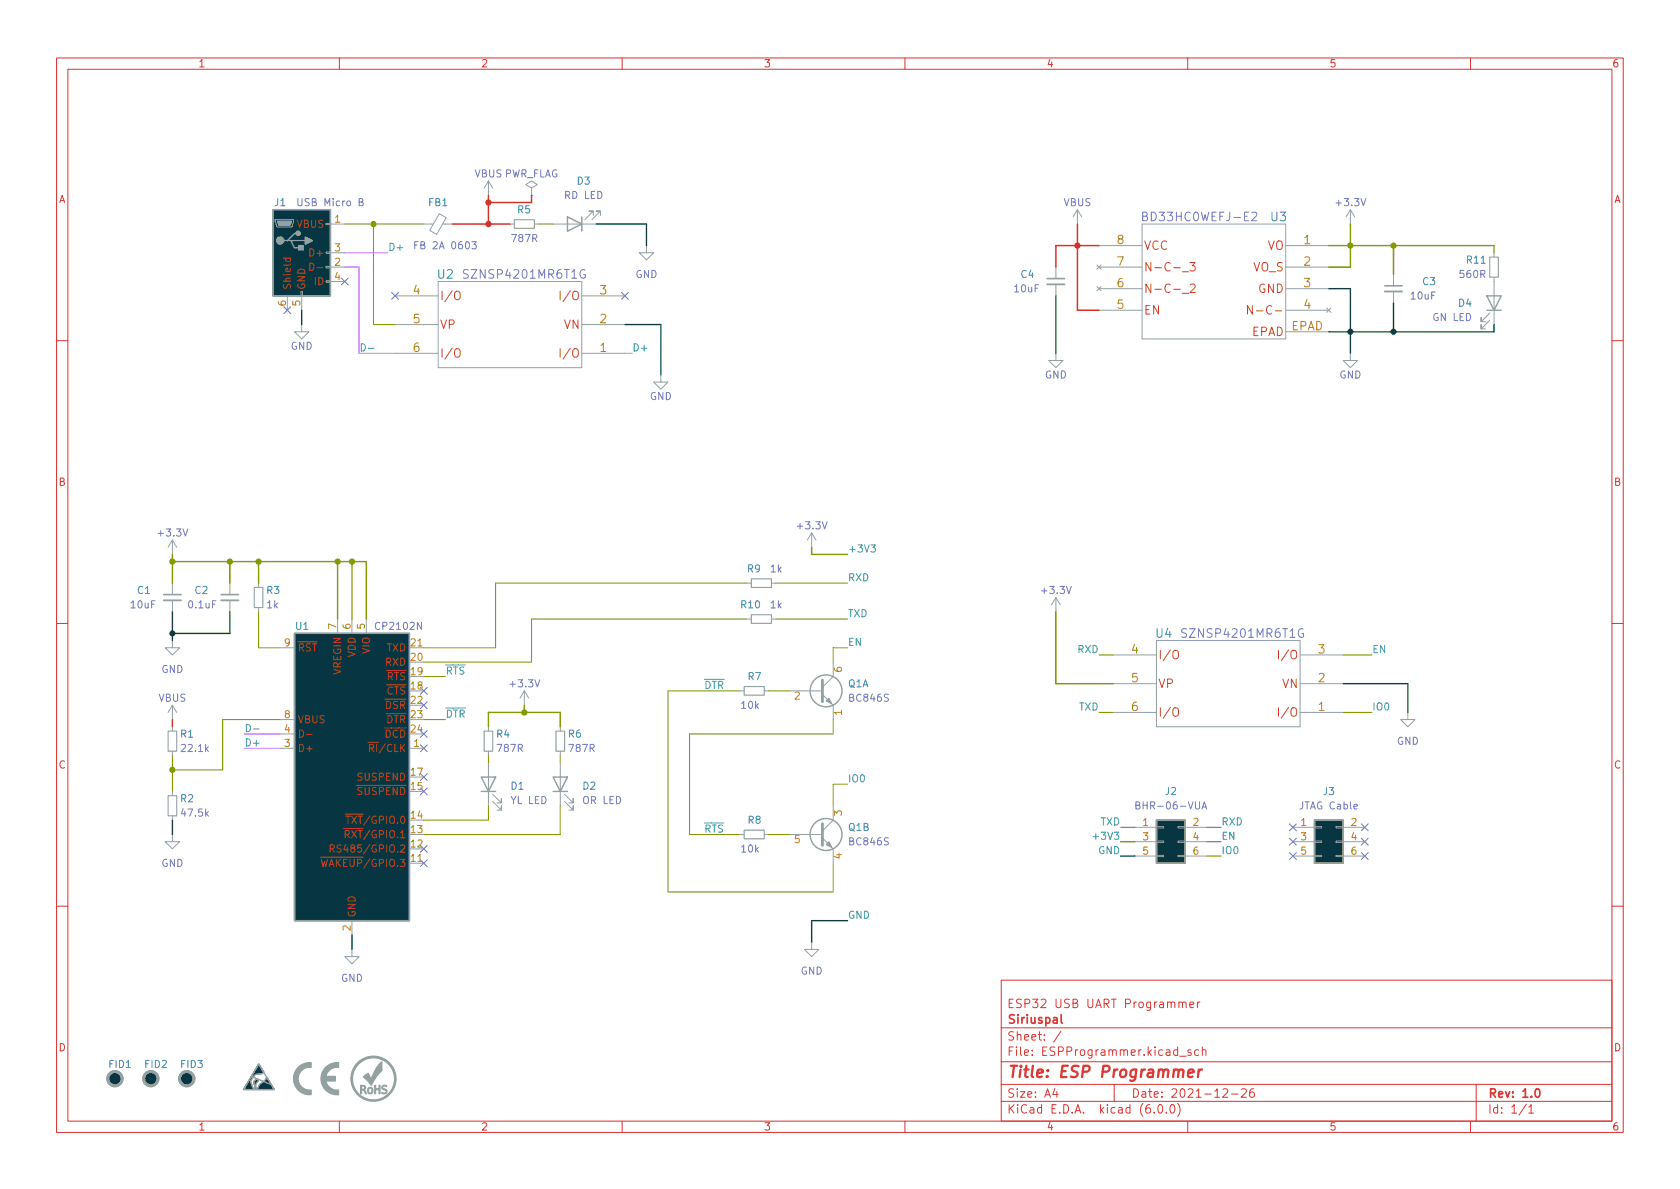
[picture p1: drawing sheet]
<svg xmlns="http://www.w3.org/2000/svg" width="297mm" height="210mm" viewBox="0 0 297 210" stroke-linecap="round" stroke-linejoin="round" font-family="sans-serif">
<g fill="none" stroke="#dc322f" stroke-width=".18">
<path d="M10 10.2h277v190.1h-277zM12 12.2h273v186.1h-273zM60 10.2v2M110 10.2v2M160 10.2v2M210 10.2v2M260 10.2v2M10 60.2h2M285 60.2h2M10 110.2h2M285 110.2h2M10 160.2h2"/>
<path d="M177 173.3h108v25h-108zM208.4 177.3l.2-.1 .4 .1 .1 .9M209.1 177.4l.2-.2 .3 .1 .1 .9M210.4 177.7l.7-.2-.1-.2-.4-.1-.2 .2v.7h.6M211.7 177.2v1M212.1 177.2l-.2 .1-.2 .2M285 160.2h2M60 198.3v2M110 198.3v2M160 198.3v2M177 194.8h108M177 191.8h108"/>
<path d="M177 187.8h108M177 181.8h108M186.5 192.5l-.4 1h1M186.9 193v1M187.6 182.4l-1.3 1.9M197 191.8v3M204.1 196.7v.1M204.9 195.4l.2-.1a.81 .81 0 0 1 .6 .7 .81 .81 0 0 1-.3 .8h-.2a.81 .81 0 0 1-.6-.6 .81 .81 0 0 1 .3-.8zM206.2 196.7v.1M207.1 195.4l.1-.1a.81 .81 0 0 1 .6 .7 .81 .81 0 0 1-.3 .8h-.1a.81 .81 0 0 1-.6-.6 .81 .81 0 0 1 .3-.8zM208.2 195.1a1.72 1.72 0 0 1 0 2.3M208.6 186.8h1.1"/>
<path d="M210 198.3v2M210.6 185.7l-.4-.1-.2 .2 .1 .3 .5 .1v.4h-.6M211.9 185.7l-.4-.1-.3 .3v.4l.2 .3h.5M212.6 185.8l.2-.2 .3 .1 .1 .9M212.6 185.1v1.5M216.2 192.7l.6-.2 .2 .2 .1 .3-1 1h1M217.7 193.5h1.2M219.5 192.7l.6-.2 .2 .2 .1 .3-1 1h1M221.6 192.5a.59 .59 0 0 0-.7 .7v.5l.2 .3h.4l.2-.1 .1-.5-.2-.2-.4-.1-.3 .3M260 198.3v2M261 191.8v6.5M269.9 195.3l-1.3 1.9"/>
<path d="M270.3 195.8l.4-.5v1.5M270.3 196.8h.9"/>
</g>
<path d="M187.6 179.4v1.3l.2 .2M271.6 192.6l.2-.1a.82 .82 0 0 1 .6 .7 .82 .82 0 0 1-.3 .8h-.2a.81 .81 0 0 1-.6-.6 .81 .81 0 0 1 .3-.8z" fill="none" stroke="#dc322f" stroke-width=".3"/>
<path d="M210.1 189.8l.9-.2v-.4l-.6-.1-.3 .3v1l.2 .1 .6-.1M212 189.1l-.2 1.4M212.5 189.1l-.4 .1-.2 .3" fill="none" stroke="#dc322f" stroke-width=".4"/>
<g fill="none" stroke="#93a1a1" stroke-width=".18">
<path d="M48.6 38.9h3.3v.2l-.2 1h-2.8zM57.7 39.5h.7v.2h-.7zM58.4 39.6h2.6M74.9 39.6h1.7M77.7 37.8l1.2 .7-1.7 2.9-1.2-.7zM78.3 39.6h1.7M86.4 32l-.8 1.3M86.4 32v2.5M86.4 32l.7 1.3M90.2 39.6h.7M94 33.3l1-.7-1-.6-1 .6 1 .7v1.2M94 34.5h.1"/>
<path d="M94.5 39.6h.7M97.8 39.6h7.6M104.9 38.1v-.8h-.8h.8l-1.5 1.6M106.2 38.1v-.8h-.8h.8l-1.6 1.6M190.5 37.1l.8 1.2M190.5 37.1v2.5M190.5 37.1l-.8 1.2M201.9 39.6h25.4v20.3h-25.4zM238.8 37.1l.7 1.2M238.8 37.1v2.5M238.8 37.1l-.8 1.2M50.8 52.3v2.6"/>
<path d="M53.2 51.6h.3v.7h-.3zM53.3 57.4v1.3h1.3l-1.3 1.2-1.2-1.2h1.2M53.3 52.3v2.6M57.7 49.7h.7v.2h-.7zM57.7 47.1h.7v.3h-.7zM57.7 44.6h.7v.2h-.7zM58.4 47.2h2.6M58.4 44.7h2.6M58.4 49.8h2.6M69.8 57.4h7.7M69.8 52.3h7.7M77.5 49.8h25.4v15.2h-25.4z"/>
<path d="M102.9 57.4h7.6M102.9 52.3h7.6M114.3 43.4v1.3h1.3l-1.3 1.3-1.3-1.3h1.3M186.7 47.2v2.1M186.7 50.3v2M193.9 50.7l.8 .7M193.9 46.9l.8 .7M194.3 47.2h7.6M194.3 43.4h7.6M194.3 51h7.6M194.3 54.9h7.6M194.7 50.7l-.8 .7"/>
<path d="M194.7 46.9l-.8 .7M227.3 47.2h7.6M227.3 43.4h7.6M227.3 51h7.6M227.3 54.9h7.6M227.3 58.7h7.6M234.6 54.5l.7 .7M235.3 54.5l-.7 .7M246.4 48.5v2M246.4 51.6v2M263.4 56.6l-1.5 1.6v-.8v.8h.7M263.4 55.4l-1.5 1.5v-.8v.8h.7"/>
<path d="M264.2 44.7v.8M264.2 49v8.4M69.8 62.5h7.7M102.9 62.5h7.6M116.8 66.3v1.3h1.3l-1.3 1.2-1.2-1.2h1.2M186.7 62.5v1.2h-1.3l1.3 1.3 1.3-1.3h-1.3M238.8 62.5v1.2h-1.3l1.3 1.3 1.2-1.3h-1.2M30.5 95.5v2.5M30.5 95.5l-.8 1.3M30.5 95.5l.7 1.3M143.5 94.2l-.8 1.3M143.5 94.2v2.6"/>
<path d="M143.5 94.2l.8 1.3M30.5 113.3v1.2h1.2l-1.2 1.3-1.3-1.3h1.3M30.5 103.1v2.1M30.5 106.2v2M40.6 103.1v2.1M40.6 106.2v2M45.7 103.1v.8M45.7 107.4v.8M49.5 114.5h2.6M59.7 109.5v2.5M62.2 109.5v2.5M64.8 109.5v2.5"/>
<path d="M72.4 114.5h2.5M132.1 103.1h.7M132.1 109.5h.7M136.4 103.1h.8M136.4 109.5h.8M147.3 117.1v2.5l-1.9 1.9M186.7 105.7l-.8 1.2M186.7 105.7v2.5M186.7 105.7l.8 1.2M196.8 115.8h7.7M204.5 113.3h25.4v15.2h-25.4zM229.9 115.8h7.6"/>
<path d="M30.5 124.7v2.5M30.5 128.5v.8M30.5 132.8v.8M30.5 139.9v.8M30.5 124.7l-.8 1.3M30.5 124.7l.7 1.3M49.5 132.3h2.6M49.5 129.8h2.6M49.5 127.2h2.6M72.4 132.3h2.5M86.4 128.5v.8M86.4 132.8v.8"/>
<path d="M86.4 134.9v7.6M92.7 122.2l-.8 1.2M92.7 122.2v2.5M92.7 122.2l.8 1.2M99.1 128.5v.8M99.1 132.8v.8M99.1 134.9v7.6M130.8 122.2h.8M135.1 122.2h.8M139.7 122.2h5.7M145.4 122.8l1.9 1.9v2.5M196.8 126h7.7"/>
<path d="M196.8 120.9h7.7M229.9 126h7.6M229.9 120.9h7.6M248.9 126v1.2h1.3l-1.3 1.3-1.3-1.3h1.3M30.5 147.6v1.2h1.2l-1.2 1.3-1.3-1.3h1.3M30.5 144.3v.7M72.4 152.6h2.5M87.1 141.7l1.5 1.6v-.8v.8h-.7M87.1 140.5l1.5 1.5v-.8v.8h-.7M99.8 141.7l1.5 1.6v-.8v.8h-.7M99.8 140.5l1.5 1.5v-.8v.8h-.7M130.8 147.6h.8"/>
<path d="M135.1 147.6h.8M139.7 147.6h5.7M145.4 148.2l1.9 1.9v2.5M147.3 142.5v2.5l-1.9 1.9M200.7 146.3h3.8M200.7 148.8h3.8M200.7 151.4h3.8M204.5 151.3h1.2v.2h-1.2zM204.5 148.7h1.2v.3h-1.2zM204.5 146.2h1.2v.2h-1.2zM208.3 151.3h1.2v.2h-1.2zM208.3 148.7h1.2v.3h-1.2z"/>
<path d="M208.3 146.2h1.2v.2h-1.2zM209.5 146.3h3.9M209.5 148.8h3.9M209.5 151.4h3.9M228.6 146.3h3.8M228.6 148.8h3.8M228.6 151.4h3.8M232.4 151.3h1.3v.2h-1.3zM232.4 148.7h1.3v.3h-1.3zM232.4 146.2h1.3v.2h-1.3zM236.2 151.3h1.3v.2h-1.3zM236.2 148.7h1.3v.3h-1.3z"/>
<path d="M236.2 146.2h1.3v.2h-1.3zM237.5 146.3h3.8M237.5 148.8h3.8M237.5 151.4h3.8M62.2 167.9v1.3h1.3l-1.3 1.2-1.2-1.2h1.2M62.2 162.8v2.5M143.5 166.6v1.3h1.3l-1.3 1.3-1.3-1.3h1.3M45.7 188.2l.9 1.4-.3 .3h-.5a1.49 1.49 0 0 0-1.4 1.1l-.1 .5 .5 1 .3-.2-.2-1.1 .2-.2a.31 .31 0 0 1 .5-.1 .31 .31 0 0 1-.1 .5 .92 .92 0 0 0-.2 1.1 .44 .44 0 0 0 .5-.6l1-.8 .4-.6 1.3 2.2h-5.4z"/>
</g>
<path d="M90.9 38.9h3.6v1.5h-3.6zM263.4 45.5h1.5v3.5h-1.5zM45 103.9h1.5v3.5h-1.5zM132.8 102.4h3.6v1.5h-3.6zM132.8 108.7h3.6v1.5h-3.6zM29.7 129.3h1.5v3.5h-1.5zM85.6 129.3h1.5v3.5h-1.5zM98.3 129.3h1.5v3.5h-1.5zM131.6 121.4h3.5v1.5h-3.5zM29.7 140.7h1.5v3.6h-1.5zM131.6 146.8h3.5v1.5h-3.5z" fill="none" stroke="#93a1a1" stroke-width=".2"/>
<g fill="none" stroke="#6c71c4" stroke-width=".18">
<path d="M63.5 35.7h.5l.2-.2-.1-.3-.6-.1v1.3h.5l.2-.1v-.3l-.3-.3M202 38.2h.7l.1-.3-.1-.3-.7-.1v1.5h.6l.3-.3a.4 .4 0 0 0-.4-.5M221.3 37.7l.6-.2 .2 .2 .1 .2-.9 1.1h.9M50.2 54.2l1.2 1.3M51.4 54.2l-1.2 1.3M60.4 49.2l1.2 1.2M61.6 49.2l-1.2 1.2M69.2 51.7l1.3 1.2M70.5 51.7l-1.3 1.2M73.3 43.3h.5M73.9 42.7h-.6v1.3M83.4 42.7h.8l-.4 .5 .4 .1v.6l-.2 .1-.6-.1"/>
<path d="M109.9 51.7l1.2 1.2M111.1 51.7l-1.2 1.2M74.3 131.7l1.2 1.2M74.3 136.8l1.2 1.2M74.3 139.3l1.2 1.3M74.3 124.1l1.2 1.2M74.3 129.2l1.2 1.2M74.3 121.6l1.2 1.2M75.5 131.7l-1.2 1.2M75.5 136.8l-1.2 1.2M75.5 139.3l-1.2 1.3M75.5 124.1l-1.2 1.2"/>
<path d="M75.5 129.2l-1.2 1.2M75.5 121.6l-1.2 1.2M74.3 152l1.2 1.3M74.3 149.5l1.2 1.2M75.5 152l-1.2 1.3M75.5 149.5l-1.2 1.2M200.8 142.4l.6-.1 .1-.1-.1-.3-.6-.1v1.3h.5l.2-.2 .1-.3-.3-.2M212.5 143.1l.4-1.3 .5 1.3M212.6 142.7h.6M228 148.2l1.2 1.2M228 145.7l1.2 1.2M228 150.8l1.2 1.2"/>
<path d="M229.2 148.2l-1.2 1.2M229.2 145.7l-1.2 1.2M229.2 150.8l-1.2 1.2M240.7 148.2l1.2 1.2M240.7 145.7l1.2 1.2M240.7 150.8l1.2 1.2M241.9 148.2l-1.2 1.2M241.9 145.7l-1.2 1.2M241.9 150.8l-1.2 1.2"/>
</g>
<g fill="none" stroke="#93a1a1" stroke-width=".25">
<path d="M48.3 37.1h10.1v15.2h-10.1zM100.3 38.3l2.6 1.3-2.6 1.3zM102.9 38.3v2.6M50.8 42.5h.6l.7 1.3h1.2M51.4 42.5h2.6M52.7 41.3h-.6l-1.3 1.2h-.6M262.9 52.3h2.5l-1.2 2.6zM262.9 54.9h2.5M52.1 112h20.3v50.8h-20.3zM85.1 137.4h2.5l-1.2 2.5zM85.1 139.9h2.5M97.8 137.4h2.5l-1.2 2.5z"/>
<path d="M97.8 139.9h2.5M204.5 145h5v7.6h-5zM232.4 145h5.1v7.6h-5.1zM44.4 190.4l3.5 1.4M45.7 188.2l2.8 4.5h-5.4z"/>
<circle cx="146" cy="122.2" r="2.82"/>
<circle cx="146" cy="147.6" r="2.82"/>
</g>
<path d="M185.2 50.3h3M244.9 51.6h3M29 106.2h3M39.1 106.2h3.1" fill="none" stroke="#93a1a1" stroke-width=".33"/>
<path d="M185.2 49.3h3M244.9 50.5h3M29 105.2h3M39.1 105.2h3.1" fill="none" stroke="#93a1a1" stroke-width=".3"/>
<g fill="#073642" stroke="#073642" stroke-width=".18">
<path d="M45.7 188.2l.9 1.4-.3 .3h-.5a1.49 1.49 0 0 0-1.4 1.1l-.1 .5 .5 1 .3-.2-.2-1.1 .2-.2a.31 .31 0 0 1 .5-.1 .31 .31 0 0 1-.1 .5 .92 .92 0 0 0-.2 1.1 .44 .44 0 0 0 .5-.6l1-.8 .4-.6 1.3 2.2h-5.4z"/>
<path d="M48.3 37.1h10.1v15.2h-10.1z"/>
<path d="M52.1 112h20.3v50.8h-20.3z"/>
<path d="M204.5 145h5v7.6h-5z"/>
<path d="M232.4 145h5.1v7.6h-5.1z"/>
<circle cx="26.7" cy="190.7" r="1.27"/>
<circle cx="20.3" cy="190.7" r="1.27"/>
<circle cx="33" cy="190.7" r="1.27"/>
</g>
<g fill="none" stroke="#93a1a1" stroke-width=".51">
<path d="M145.4 120.3v3.8M145.4 145.7v3.8"/>
<circle cx="20.3" cy="190.7" r="1.27"/>
<circle cx="26.7" cy="190.7" r="1.27"/>
<circle cx="33" cy="190.7" r="1.27"/>
</g>
<g fill="#93a1a1" stroke="#93a1a1" stroke-width=".25">
<path d="M54 41.9l1.2 .6-1.2 .7z"/>
<path d="M52.8 43.4h.8v.8h-.8z"/>
<circle cx="49.5" cy="42.5" r=".63"/>
<circle cx="52.7" cy="41.3" r=".38"/>
</g>
<g fill="#93a1a1" stroke="#93a1a1" stroke-width=".18">
<path d="M49 39.1h2.6l-.3 .8h-2z"/>
<path d="M52.8 188.7l1-.6 1.2-.2v.9h-.8l-.8 .5-.5 .6-.2 .8 .2 .8 .5 .7 .8 .5h.8v.9l-.9-.1-.8-.3-.7-.5-.5-.8-.2-.8v-.9l.3-.8z"/>
<path d="M57.6 188.7l1-.6 1.3-.2v.9h-.8l-.7 .3-.5 .5-.3 .7h1.7v.9h-1.7l.3 .7 .5 .5 .7 .3h.8v.9l-1-.1-.7-.3-.7-.5-.5-.7-.2-.8v-1l.3-.8z"/>
<path d="M66.2 191.9h.2v.6h.6v-.6h.2v1.5h-.2v-.7h-.6v.7h-.2z"/>
<path d="M65.1 192.4a.53 .53 0 0 1 .7 .1 .53 .53 0 0 1 0 .7 .53 .53 0 0 1-.7 0l-.1-.3h.2a.33 .33 0 0 0 .3 .4 .33 .33 0 0 0 .2-.5 .3 .3 0 0 0-.3-.4 .3 .3 0 0 0-.2 .5h-.2z"/>
<path d="M63.7 191.9h.1a.55 .55 0 0 1 .6 .1 .55 .55 0 0 1 .2 .6l-.2 .1 .4 .7h-.2l-.1-.1a.52 .52 0 0 0-.6-.5v.6h-.2v-.8h.6l.1-.2a.33 .33 0 0 0-.1-.3 .33 .33 0 0 0-.4 0v.5h-.2z"/>
<path d="M67.6 192l.1-.1a.38 .38 0 0 1 .7 .2 .35 .35 0 0 0-.5-.1 .35 .35 0 0 0-.2 .4l.2 .1a.5 .5 0 0 1 .5 .4 .5 .5 0 0 1-.3 .6 .5 .5 0 0 1-.6-.3 .38 .38 0 0 0 .5 .1 .38 .38 0 0 0 .2-.5 .52 .52 0 0 1-.6-.2 .52 .52 0 0 1 0-.6z"/>
<path d="M64.3 190.4l.8-.6 .5 .9 1.4-2.5a.48 .48 0 0 1 .5-.4v.9a.82 .82 0 0 1-.5 1.1l-1.2 1.9a.18 .18 0 0 1-.2 .3 .16 .16 0 0 1-.1-.3z"/>
<path d="M63.2 187.9a4 4 0 0 1 6.3 .9 4 4 0 0 1-2.5 5.8 4 4 0 0 1-5-3.9h.3a3.7 3.7 0 0 0 5.5 3.3 3.7 3.7 0 0 0 .3-6.3 3.7 3.7 0 0 0-5.7 2.8l-.1 .2h-.3a3.9 3.9 0 0 1 1.2-2.8z"/>
<path d="M146 149.3l.6-.5 .5 1.1z"/>
<path d="M146 123.9l.6-.5 .5 1.1z"/>
</g>
<g fill="none" stroke="#cb4b16" stroke-width=".18">
<path d="M50.1 45.7h1.3M50.6 45.7l-.1 .3 .3 .3 .5-.2v-.4M54.8 46.5a.64 .64 0 0 1 .7 .7 .64 .64 0 0 1-.7 .6zM56.1 47.3h.9M80.6 51.6a.5 .5 0 0 1 .5-.1 .5 .5 0 0 1 .3 .5v.5a.5 .5 0 0 1-.5 .5 .5 .5 0 0 1-.5-.5v-.5zM99 51.5v1.5M209 51.9h1.2M209 48.1h1.2M210.4 46.4h.9l-.5 .6 .5 .1v.7l-.3 .1h-.4l-.2-.1M210.5 50.4l.5-.2 .3 .2v.3l-.9 1h.9M221.4 54v1.5l-.8-1.5v1.5M80.4 61.9a.5 .5 0 0 1 .6-.2 .5 .5 0 0 1 .4 .5v.5a.5 .5 0 0 1-.5 .5 .5 .5 0 0 1-.5-.5z"/>
<path d="M99 61.7v1.5M207.4 115.2a.5 .5 0 0 1 .6-.2 .5 .5 0 0 1 .4 .5v.5a.5 .5 0 0 1-.5 .5 .5 .5 0 0 1-.5-.5zM226 115v1.5M53 129.1a.64 .64 0 0 1 .7 .6 .64 .64 0 0 1-.7 .7zM54.2 129.9h1M207.4 125.4a.5 .5 0 0 1 .6-.2 .5 .5 0 0 1 .4 .5v.5a.5 .5 0 0 1-.5 .5 .5 .5 0 0 1-.5-.5zM226 125.2v1.5M58.4 150.1l.6-.1 .1-.2-.1-.3-.6-.1v1.3M58.7 150.1l.4 .6M60.3 149.5l-.5-.1-.1 .1v.4l.5 .2 .1 .3-.2 .3-.5-.1"/>
</g>
<path d="M63.9 60.8a.64 .64 0 0 1 .7 .6 .64 .64 0 0 1-.7 .7zM65.1 61.6h1M154 96.4h.8l-.4 .4 .3 .2v.5l-.2 .1-.5-.1M43.6 128.1a.64 .64 0 0 1 .7 .6 .64 .64 0 0 1-.7 .7zM44.8 128.9h1M193.3 147.9h.9" fill="none" stroke="#2aa198" stroke-width=".18"/>
<path d="M61 47.2h2.5v15.3h6.3M61 44.7h7.6M110.5 62.5h1.3M43.2 129.8h6.3M43.2 132.3h6.3" fill="none" stroke="#af35ff" stroke-width=".18"/>
<g fill="none" stroke="#859900" stroke-width=".18">
<path d="M61 39.6h13.9M66 39.6v17.8h3.8M95.2 39.6h2.6M45.7 108.2v6.3h3.8M74.9 119.6h3.8M132.1 103.1h-44.5v11.4h-12.7M132.1 109.5h-38.1v7.6h-19.1M137.2 109.5h12.7M137.2 103.1h12.7M149.9 114.5h-2.6v2.6M194.3 115.8h2.5M237.5 115.8h5.1"/>
<path d="M30.5 133.6v6.3M49.5 127.2h-10.1v8.9h-8.9M74.9 127.2h3.8M86.4 133.6v1.3M99.1 133.6v1.3M130.8 122.2h-12.7v35.5h29.2v-5.1M135.9 122.2h3.8M147.3 127.2v2.6h-25.4v17.8h8.9M149.9 138.7h-2.6v3.8M194.3 126h2.5M237.5 126h5.1M86.4 142.5v2.5h-11.5"/>
<path d="M99.1 142.5v5.1h-24.2M135.9 147.6h3.8M198.1 146.3h2.6M213.4 151.4h2.5M213.4 148.8h2.5M213.4 146.3h2.5"/>
</g>
<path d="M80 39.6h10.2M86.4 34.5v5.1M94 34.5v1.3h-7.6M190.5 39.6v15.3h3.8M194.3 43.4h-7.6v3.8M30.5 127.2v1.3" fill="none" stroke="#c32222" stroke-width=".25"/>
<g fill="none" stroke="#859900" stroke-width=".25">
<path d="M238.8 39.6v7.6h-3.9M234.9 43.4h29.3v1.3M246.4 43.4v5.1M30.5 99.3h34.3v10.2M30.5 98v5.1M40.6 99.3v3.8M45.7 99.3v3.8M59.7 99.3v10.2M62.2 99.3v10.2M143.5 96.8v1.2h6.4M186.7 108.2v12.7h10.1M86.4 128.5v-2.5h12.7v2.5"/>
<path d="M92.7 124.7v1.3M198.1 148.8h2.6"/>
</g>
<g fill="none" stroke="#127337" stroke-width=".25">
<path d="M105.4 39.6h8.9v3.8M53.3 54.9v2.5M110.5 57.4h6.3v8.9M186.7 52.3v10.2M234.9 51h3.9v11.5M246.4 53.6v5.1M264.2 57.4v1.3h-29.3M30.5 108.2v5.1M40.6 108.2v3.8h-10.1M237.5 120.9h11.4v5.1M30.5 145v2.6M198.1 151.4h2.6"/>
<path d="M62.2 165.3v2.6M149.9 162.8h-6.4v3.8"/>
</g>
<g fill="#859900" stroke="#859900" stroke-width=".18">
<circle cx="62.2" cy="99.3" r=".46"/>
<circle cx="59.7" cy="99.3" r=".46"/>
<circle cx="40.6" cy="99.3" r=".46"/>
<circle cx="45.7" cy="99.3" r=".46"/>
<circle cx="66" cy="39.6" r=".46"/>
<circle cx="238.8" cy="43.4" r=".46"/>
<circle cx="246.4" cy="43.4" r=".46"/>
<circle cx="30.5" cy="99.3" r=".46"/>
<circle cx="92.7" cy="126" r=".46"/>
<circle cx="30.5" cy="136.1" r=".46"/>
</g>
<g fill="#c32222" stroke="#c32222" stroke-width=".18">
<circle cx="86.4" cy="35.8" r=".46"/>
<circle cx="86.4" cy="39.6" r=".46"/>
<circle cx="190.5" cy="43.4" r=".46"/>
</g>
<g fill="#127337" stroke="#127337" stroke-width=".18">
<circle cx="238.8" cy="58.7" r=".46"/>
<circle cx="246.4" cy="58.7" r=".46"/>
<circle cx="30.5" cy="112" r=".46"/>
</g>
<text font-size="2.8" fill="#dc322f" x="178" y="190.6">Title: ESP Programmer</text>
<g font-size="2.1" fill="#6c71c4">
<text x="202.7" y="39.1">BD33HC0WEFJ-E2</text>
<text x="82.5" y="49.3">SZNSP4201MR6T1G</text>
<text x="209.5" y="112.8">SZNSP4201MR6T1G</text>
</g>
<g font-size="2.1" fill="#268bd2">
<text x="224.7" y="39.1">U3</text>
<text x="77.4" y="49.3">U2</text>
<text x="204.4" y="112.8">U4</text>
</g>
<g font-size="2.1" fill="#b58900">
<text x="197.5" y="47">7</text>
<text x="197.5" y="43.2">8</text>
<text x="230.6" y="43.2">1</text>
<text x="230.6" y="47">2</text>
<text x="73.1" y="52.1">4</text>
<text x="106.1" y="52.1">3</text>
<text x="197.5" y="50.8">6</text>
<text x="230.6" y="50.8">3</text>
<text x="73.1" y="57.1">5</text>
<text x="106.1" y="57.1">2</text>
<text x="197.5" y="54.6">5</text>
<text x="228.2" y="58.4">EPAD</text>
<text x="230.6" y="54.6">4</text>
<text x="73.1" y="62.2">6</text>
<text x="106.1" y="62.2">1</text>
<text x="200.1" y="115.6">4</text>
<text x="233.1" y="115.6">3</text>
<text x="200.1" y="120.6">5</text>
<text x="200.1" y="125.7">6</text>
<text x="233.1" y="125.7">1</text>
<text x="233.1" y="120.6">2</text>
</g>
<g font-size="2.1" fill="#cb4b16">
<text x="202.2" y="48">N-C-_3</text>
<text x="202.2" y="44.2">VCC</text>
<text x="221.5" y="48">VO_S</text>
<text x="224.1" y="44.2">VO</text>
<text x="77.7" y="53.1">I/O</text>
<text x="99.8" y="53.1">I/O</text>
<text x="202.2" y="51.8">N-C-_2</text>
<text x="222.4" y="51.8">GND</text>
<text x="77.7" y="58.1">VP</text>
<text x="99.7" y="58.1">VN</text>
<text x="202.2" y="55.6">EN</text>
<text x="221.3" y="59.4">EPAD</text>
<text x="222.7" y="55.6">N-C-</text>
<text x="77.7" y="63.2">I/O</text>
<text x="99.8" y="63.2">I/O</text>
<text x="204.7" y="116.6">I/O</text>
<text x="226.8" y="116.6">I/O</text>
<text x="204.7" y="121.6">VP</text>
<text x="226.7" y="121.6">VN</text>
<text x="204.7" y="126.7">I/O</text>
<text x="226.8" y="126.7">I/O</text>
</g>
<g font-size="2.1" fill="#dc322f">
<text x="178" y="178.3">ESP32 USB UART Programmer</text>
<text x="178" y="184">Sheet: /</text>
<text x="178" y="181">Siriuspal</text>
<text x="178" y="186.7">File: ESPProgrammer.kicad_sch</text>
<text x="178" y="196.9">KiCad E.D.A. kicad (6.0.0)</text>
<text x="178" y="194.1">Size: A4</text>
<text x="200" y="194.1">Date: 2021-12-26</text>
<text x="263" y="194.1">Rev: 1.0</text>
<text x="263" y="196.9">Id: 1/1</text>
</g>
<g font-size="1.8" fill="#dc322f">
<text x="35" y="11.9">1</text>
<text x="85" y="11.9">2</text>
<text x="135" y="11.9">3</text>
<text x="185" y="11.9">4</text>
<text x="235" y="11.9">5</text>
<text x="285" y="11.9">6</text>
<text x="10.3" y="35.9">A</text>
<text x="285.3" y="35.9">A</text>
<text x="10.3" y="85.9">B</text>
<text x="285.3" y="85.9">B</text>
<text x="10.3" y="135.9">C</text>
<text x="285.3" y="135.9">C</text>
<text x="10.3" y="185.9">D</text>
<text x="285.3" y="185.9">D</text>
<text x="35" y="199.9">1</text>
<text x="85" y="199.9">2</text>
<text x="135" y="199.9">3</text>
<text x="185" y="199.9">4</text>
<text x="235" y="199.9">5</text>
<text x="285" y="199.9">6</text>
</g>
<g font-size="1.8" fill="#6c71c4">
<text x="83.9" y="31.4">VBUSPWR_FLAG</text>
<text x="99.9" y="35.2">RD LED</text>
<text x="53.1" y="36.4">USB Micro B</text>
<text x="188" y="36.4">VBUS</text>
<text x="236.4" y="36.4">+3.3V</text>
<text x="74" y="44.1">FB 2A 0603</text>
<text x="90.6" y="42.8">787R</text>
<text x="112.3" y="49.1">GND</text>
<text x="179.4" y="51.7">10uF</text>
<text x="249.5" y="53">10uF</text>
<text x="258.2" y="49.1">560R</text>
<text x="253.4" y="56.8">GN LED</text>
<text x="51.4" y="61.8">GND</text>
<text x="114.9" y="70.7">GND</text>
<text x="184.7" y="66.9">GND</text>
<text x="236.8" y="66.9">GND</text>
<text x="28.1" y="94.9">+3.3V</text>
<text x="141.2" y="93.6">+3.3V</text>
<text x="136.2" y="101.2">1k</text>
<text x="23.2" y="107.6">10uF</text>
<text x="33.4" y="107.6">0.1uF</text>
<text x="47.2" y="107.6">1k</text>
<text x="136.2" y="107.6">1k</text>
<text x="184.4" y="105">+3.3V</text>
<text x="66.6" y="111.4">CP2102N</text>
<text x="28.5" y="119">GND</text>
<text x="28" y="124.1">VBUS</text>
<text x="90.4" y="121.5">+3.3V</text>
<text x="131.1" y="125.3">10k</text>
<text x="150.3" y="124.1">BC846S</text>
<text x="247" y="131.7">GND</text>
<text x="32.2" y="133">22.1k</text>
<text x="88" y="133">787R</text>
<text x="100.7" y="133">787R</text>
<text x="90.4" y="142.2">YL LED</text>
<text x="103.1" y="142.2">OR LED</text>
<text x="201.7" y="143.1">BHR-06-VUA</text>
<text x="229.9" y="143.1">JTAG Cable</text>
<text x="32.2" y="144.4">47.5k</text>
<text x="150.3" y="149.5">BC846S</text>
<text x="28.5" y="153.3">GND</text>
<text x="131.1" y="150.7">10k</text>
<text x="60.3" y="173.6">GND</text>
<text x="141.5" y="172.3">GND</text>
</g>
<g font-size="1.8" fill="#268bd2">
<text x="102.1" y="32.6">D3</text>
<text x="48.5" y="36.4">J1</text>
<text x="75.8" y="36.4">FB1</text>
<text x="91.5" y="37.7">R5</text>
<text x="259.4" y="46.6">R11</text>
<text x="180.5" y="49.1">C4</text>
<text x="251.6" y="50.4">C3</text>
<text x="257.9" y="54.2">D4</text>
<text x="132.2" y="101.2">R9</text>
<text x="24.3" y="105">C1</text>
<text x="34.5" y="105">C2</text>
<text x="47.2" y="105">R3</text>
<text x="131.1" y="107.6">R10</text>
<text x="52.3" y="111.4">U1</text>
<text x="132.3" y="120.3">R7</text>
<text x="149.9" y="121.5">Q1A</text>
<text x="31.9" y="130.4">R1</text>
<text x="87.8" y="130.4">R4</text>
<text x="100.5" y="130.4">R6</text>
<text x="31.9" y="141.9">R2</text>
<text x="90.4" y="139.6">D1</text>
<text x="103.1" y="139.6">D2</text>
<text x="206" y="140.6">J2</text>
<text x="234" y="140.6">J3</text>
<text x="132.3" y="145.7">R8</text>
<text x="150" y="146.9">Q1B</text>
<text x="19.3" y="188.8">FID1</text>
<text x="25.6" y="188.8">FID2</text>
<text x="32" y="188.8">FID3</text>
</g>
<g font-size="1.8" fill="#cb4b16">
<text x="52.5" y="40.3">VBUS</text>
<text x="55.1" y="45.3">D+</text>
<text x="51.4" y="51.3" transform="rotate(-90 51.4 51.3)">Shield</text>
<text x="54" y="51.3" transform="rotate(-90 54 51.3)">GND</text>
<text x="55.6" y="50.4">ID</text>
<text x="52.6" y="115.2">~{RST}</text>
<text x="60.3" y="119.3" transform="rotate(-90 60.3 119.3)">VREGIN</text>
<text x="62.9" y="116.3" transform="rotate(-90 62.9 116.3)">VDD</text>
<text x="65.4" y="115.6" transform="rotate(-90 65.4 115.6)">VIO</text>
<text x="68.1" y="117.7">RXD</text>
<text x="68.3" y="115.2">TXD</text>
<text x="66.8" y="125.3">~{DSR}</text>
<text x="67" y="122.8">~{CTS}</text>
<text x="67" y="120.3">~{RTS}</text>
<text x="52.6" y="127.9">VBUS</text>
<text x="66.7" y="130.4">~{DCD}</text>
<text x="66.9" y="127.9">~{DTR}</text>
<text x="52.6" y="133">D+</text>
<text x="64.6" y="133">~{RI}/CLK</text>
<text x="62" y="140.6">~{SUSPEND}</text>
<text x="63.3" y="138">SUSPEND</text>
<text x="60.6" y="148.2">~{RXT}/GPIO.1</text>
<text x="60.8" y="145.7">~{TXT}/GPIO.0</text>
<text x="56.3" y="153.3">~{WAKEUP}/GPIO.3</text>
<text x="60.1" y="150.7">RS485/GPIO.2</text>
<text x="62.9" y="162.3" transform="rotate(-90 62.9 162.3)">GND</text>
</g>
<g font-size="1.8" fill="#b58900">
<text x="59.2" y="39.4">1</text>
<text x="59.2" y="47">2</text>
<text x="59.2" y="44.4">3</text>
<text x="59.2" y="49.5">4</text>
<text x="50.5" y="54.1" transform="rotate(-90 50.5 54.1)">6</text>
<text x="53.1" y="54.1" transform="rotate(-90 53.1 54.1)">5</text>
<text x="59.4" y="111.2" transform="rotate(-90 59.4 111.2)">7</text>
<text x="62" y="111.2" transform="rotate(-90 62 111.2)">6</text>
<text x="64.5" y="111.2" transform="rotate(-90 64.5 111.2)">5</text>
<text x="50.3" y="114.3">9</text>
<text x="72.7" y="119.4">19</text>
<text x="72.7" y="116.8">20</text>
<text x="72.7" y="114.3">21</text>
<text x="148.8" y="118.9" transform="rotate(-90 148.8 118.9)">6</text>
<text x="72.7" y="121.9">18</text>
<text x="72.7" y="124.5">22</text>
<text x="140.5" y="123.7">2</text>
<text x="50.3" y="129.5">4</text>
<text x="50.3" y="127">8</text>
<text x="72.7" y="127">23</text>
<text x="72.7" y="129.5">24</text>
<text x="148.8" y="126.5" transform="rotate(-90 148.8 126.5)">1</text>
<text x="50.3" y="132.1">3</text>
<text x="72.7" y="137.2">17</text>
<text x="73.2" y="132.1">1</text>
<text x="72.7" y="139.7">15</text>
<text x="72.7" y="149.9">12</text>
<text x="72.7" y="147.3">13</text>
<text x="72.7" y="144.8">14</text>
<text x="140.5" y="149.1">5</text>
<text x="148.8" y="144.3" transform="rotate(-90 148.8 144.3)">3</text>
<text x="202.1" y="146">1</text>
<text x="202.1" y="148.6">3</text>
<text x="211" y="146">2</text>
<text x="211" y="148.6">4</text>
<text x="230" y="146">1</text>
<text x="230" y="148.6">3</text>
<text x="238.9" y="146">2</text>
<text x="238.9" y="148.6">4</text>
<text x="72.7" y="152.4">11</text>
<text x="148.8" y="151.9" transform="rotate(-90 148.8 151.9)">4</text>
<text x="202.1" y="151.1">5</text>
<text x="211" y="151.1">6</text>
<text x="230" y="151.1">5</text>
<text x="238.9" y="151.1">6</text>
<text x="62" y="164.6" transform="rotate(-90 62 164.6)">2</text>
</g>
<g font-size="1.8" fill="#2aa198">
<text x="68.6" y="44.3">D+</text>
<text x="111.8" y="62.1">D+</text>
<text x="149.9" y="97.7">+3V3</text>
<text x="149.9" y="102.8">RXD</text>
<text x="149.9" y="109.1">TXD</text>
<text x="78.7" y="119.3">~{RTS}</text>
<text x="149.9" y="114.2">EN</text>
<text x="190.6" y="115.5">RXD</text>
<text x="242.6" y="115.5">EN</text>
<text x="124.5" y="121.8">~{DTR}</text>
<text x="190.8" y="125.6">TXD</text>
<text x="242.6" y="125.6">IO0</text>
<text x="43.2" y="132">D+</text>
<text x="78.7" y="126.9">~{DTR}</text>
<text x="149.9" y="138.3">IO0</text>
<text x="124.5" y="147.2">~{RTS}</text>
<text x="193.9" y="148.5">+3V3</text>
<text x="194.6" y="145.9">TXD</text>
<text x="215.9" y="148.5">EN</text>
<text x="215.9" y="145.9">RXD</text>
<text x="194.2" y="151">GND</text>
<text x="215.9" y="151">IO0</text>
<text x="149.9" y="162.5">GND</text>
</g>
</svg>
